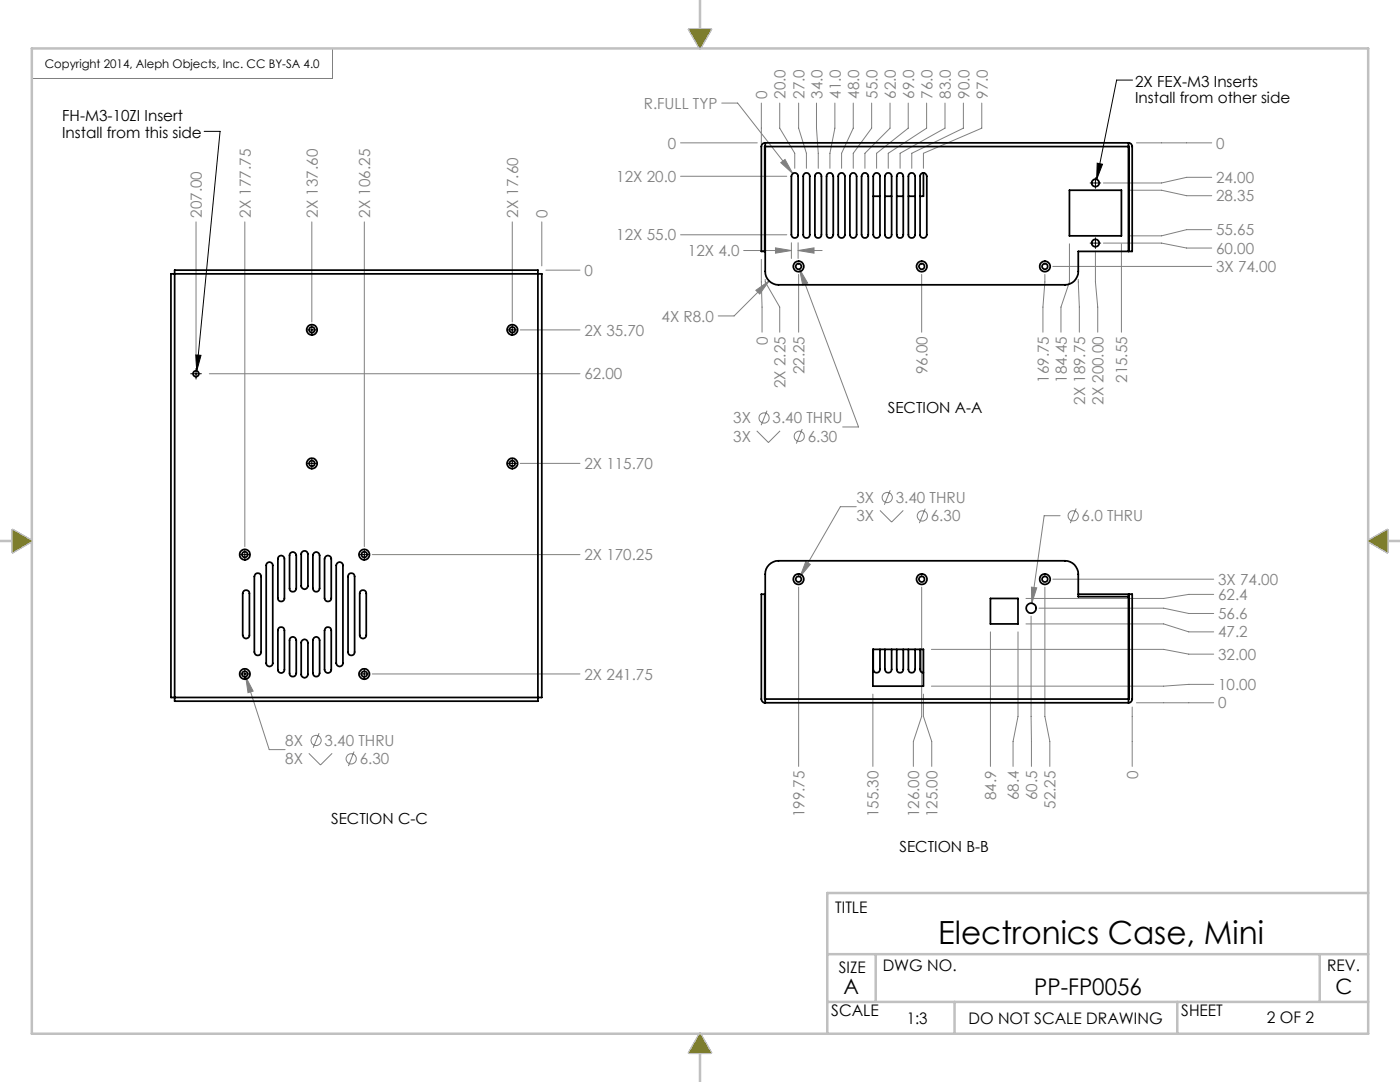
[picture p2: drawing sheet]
<svg xmlns="http://www.w3.org/2000/svg" width="279mm" height="216mm" viewBox="0 0 279 216" stroke-linecap="round" stroke-linejoin="round" font-family="sans-serif">
<path d="M66.4 9.7v6h-60.1" fill="none" stroke="#808080" stroke-width=".2"/>
<g fill="none" stroke="#c0c0c0" stroke-width=".5">
<path d="M139.7 0v5.9M6.3 9.7h266.8v196.6h-266.8zM137.5 5.9h4.4l-2.2 3.8zM0 107.9h2.5M2.5 105.8l3.8 2.1-3.8 2.3zM273.1 107.9l3.8-2.1v4.4zM276.9 107.9h2.5M273.1 178.2h-108v28.1M165.1 199.9h108M165.1 190.4h108M174.8 190.4v9.5M190.5 199.9v6.4"/>
<path d="M234.9 199.9v6.4M263.4 190.4v9.5M139.7 210.1v5.8M139.7 206.3l2.2 3.8h-4.4z"/>
</g>
<path d="M137.5 5.9l2.2 3.8 2.2-3.8zM273 108l3.9-2.2v4.4zM139.7 206.3l2.2 3.8h-4.4zM2.5 105.8l3.8 2.2-3.8 2.2z" fill-rule="evenodd" fill="#808000"/>
<g fill="none" stroke="#808080" stroke-width=".2">
<path d="M135.8 28.5h15.3M135.8 35.2h21.2M144 20.6h3.2l11 14M151.9 20.6v8.6M155.6 20.6v5l3 5v3M155.8 32.5l.9-.7 1.5 2.8zM159.4 20.6v5l1.5 5v3M162.9 20.6v5l.4 5v3M166.6 20.6v5l-1 5v3M170.3 20.6v5l-2.3 5v3M174 20.6v5l-3.7 5v3M177.6 20.6v5l-5 5v3"/>
<path d="M181.3 20.6v5l-6.4 5v3M184.9 20.6v5l-7.6 5v3M188.6 20.6v5l-9 5v3M192.3 20.6v5l-10.3 5v3M195.9 20.6v5l-11.6 5v3M225.4 38h6.4l5 1.1h5M226.8 28.5h15M241.8 35.4h-5l-5 1.1h-11.6M39.1 44.3v27.6M48.9 44.3v64.8M62.2 44.3v19.9M72.7 44.3v64.8"/>
<path d="M102.2 44.3v19.9M108.1 44.3v8.8M108.9 53.9h6.8M135.8 46.8h21.2M148.4 50h9.5M150.8 57.9l2.7-1.8-1.9 2.6zM151.9 51.8l.2 14.5M152.7 55.7v.6l2.9 5v5M153.5 56.1l-7 6.9h-3.2M154.8 49.5l3.1 .5-3.1 .5zM157.9 48.4v3.2M159.3 50l3.2-.5v1z"/>
<path d="M159.3 48.4v3.2M159.3 50h4.8M159.4 54.8v11.5M159.6 53.7l1.6 2.8-1 .4zM159.6 53.7l11.7 31.5h-3.1M183.9 54.8v11.5M208.5 54.8l-.4 6.5v5M210.1 53.2h31.7M213.4 48.6v7.7l-1.7 5v5M215.2 55.7l.2 5.6v5M218.6 50.1v6.2l.5 5v5M220.2 48.5h11.6l5 1h5"/>
<path d="M223.8 48.6v17.7M241.8 45.8h-5l-5 1.3h-6.4M41.8 74.6h73.9M103.8 65.8h11.9M103.8 92.5h11.9M151 86l2.4 2.3 2.3-2.3M153.1 82l-1.2 2.8M160.1 85.6l-1.2 2.9M177.7 97.8l-1.2 2.9M74.3 110.7h41.4M159.4 117.2v35.7M160.8 112.1l.9 .5-2 2.5z"/>
<path d="M170.9 101.1h-3.2l-8 14M175.6 101.8l2.3 2.4 2.4-2.4M183.9 117.2v25.7l-1.6 5.1v4.9M184.6 101.5l-1.1 2.9M205.8 117.2l1.1 .1-1 3.1zM208.5 117.2v25.7l1 5.1v4.9M210.1 115.6h32.1M211.6 102.9h-3.2l-2.5 17.5M214.8 101.5l-1.2 2.9M242.2 118.6h-5l-5 .8h-27.4M49 135l1.5 2.9-1 .3zM49 135l4.7 14.6h3.2"/>
<path d="M74.3 134.5h41.4M174.2 138.5v14.4M184.3 138.5v4.4l1.6 5.1v4.9M185.9 129.6h46.3l5 .9h5M197.7 126.1v26.8M203.2 126.1v16.8l-1 5.1v4.9M204.8 124.5h27.4l5 1.6h5M205.8 122.9v30M207.4 121.4h24.8l5 1h5M242.2 136.6h-5l-5 .3h-46.3M61.6 150.3l2.4 2.3 2.3-2.3M63.7 146.3l-1.2 2.9"/>
<path d="M70.7 150l-1.2 2.9M226 141.1v11.8M226.8 140.2h15.4"/>
<circle cx="152.5" cy="83.4" r="1.01"/>
<circle cx="159.5" cy="87.1" r="1.01"/>
<circle cx="177.1" cy="99.3" r="1.01"/>
<circle cx="184.1" cy="102.9" r="1.02"/>
<circle cx="214.2" cy="102.9" r="1.03"/>
<circle cx="63.1" cy="147.7" r="1.01"/>
<circle cx="70.1" cy="151.4" r="1.02"/>
</g>
<g fill="none" stroke="#000" stroke-width=".2">
<path d="M226 16h-3.2l-3.9 19.8M40.7 26.2h3.2l-4.6 47.8M217.6 36.5h2.1M218.6 35.5v2.1M219 32.6l1 .2-1.1 3zM217.6 48.5h2.1M218.6 47.4v2.2M38.1 74.6h2.1M39.1 70.8l1 .1-.8 3.1zM39.1 73.5v2.1M61.2 65.8h2.1M62.2 64.8v2.1"/>
<path d="M101.2 65.8h2.1M102.2 64.8v2.1M61.2 92.5h2.1M62.2 91.4v2.1M101.2 92.5h2.1M102.2 91.4v2.1M47.8 110.7h2.1M48.9 109.6v2.1M71.6 110.7h2.2M72.7 109.6v2.1M47.8 134.5h2.1M48.9 133.4v2.1"/>
<path d="M71.6 134.5h2.2M72.7 133.4v2.1"/>
</g>
<path d="M219 32.6l1 .2-1.1 3zM39.1 70.8l1 .1-.8 3.1z" fill="#000"/>
<path d="M150.8 57.9l.8 .8 1.9-2.6zM159.6 53.7l.6 3.2 1-.4zM154.8 49.5l3.1 .5-3.1 .5zM159.3 50l3.2-.5v1zM155.8 32.5l2.4 2.1-1.5-2.8zM160.8 112.1l-1.1 3 2-2.5zM205.8 117.2l.1 3.2 1-3.1zM49 135l.5 3.2 1-.3z" fill="#808080"/>
<g fill="none" stroke="#000" stroke-width=".35">
<path d="M152.7 29.2v25a2.65 2.65 0 0 0 2.7 2.6h57.1a2.65 2.65 0 0 0 2.7-2.6v-4h10v-21M152.7 28.5v.7M152.7 28.5a.78 .78 0 0 0-.8 .7v21h.7v-21h.1M152.7 29.2h72.5M152.7 28.5h72.5M158.2 34.7a.65 .65 0 0 1 .7-.2 .65 .65 0 0 1 .4 .7v11.6a.67 .67 0 0 1-.7 .7 .67 .67 0 0 1-.7-.7v-11.6zM160.5 34.7a.64 .64 0 0 1 .7-.2 .64 .64 0 0 1 .4 .7v11.6a.65 .65 0 0 1-.6 .7 .65 .65 0 0 1-.7-.7v-11.6zM162.8 34.7a.64 .64 0 0 1 .7-.2 .64 .64 0 0 1 .4 .7v11.6a.65 .65 0 0 1-.6 .7 .65 .65 0 0 1-.7-.7v-11.6zM165.1 34.7a.67 .67 0 0 1 .8-.2 .67 .67 0 0 1 .4 .7v11.6a.67 .67 0 0 1-.7 .7 .67 .67 0 0 1-.6-.7v-11.6zM167.5 34.7a.67 .67 0 0 1 .7-.2 .67 .67 0 0 1 .4 .7v11.6a.67 .67 0 0 1-.6 .7 .67 .67 0 0 1-.7-.7v-11.6zM169.8 34.7a.65 .65 0 0 1 .8-.2 .65 .65 0 0 1 .4 .7v11.6a.67 .67 0 0 1-.7 .7 .67 .67 0 0 1-.7-.7v-11.6zM172.2 34.7a.65 .65 0 0 1 .7-.2 .65 .65 0 0 1 .4 .7v11.6a.67 .67 0 0 1-.7 .7 .67 .67 0 0 1-.7-.7v-11.6z"/>
<path d="M174.3 39.2h1.3M174.5 34.7a.65 .65 0 0 1 .7-.2 .65 .65 0 0 1 .4 .7v11.6a.67 .67 0 0 1-.7 .7 .67 .67 0 0 1-.6-.7v-11.6zM176.6 39.2h1.3M176.8 34.7a.64 .64 0 0 1 .7-.2 .64 .64 0 0 1 .4 .7v11.6a.67 .67 0 0 1-.6 .7 .67 .67 0 0 1-.7-.7v-11.6zM179 39.2h1.3M179.1 34.7a.64 .64 0 0 1 .8-.2 .64 .64 0 0 1 .4 .7v11.6a.65 .65 0 0 1-.7 .7 .65 .65 0 0 1-.6-.7v-11.6zM181.3 39.2h1.3M181.5 34.7a.67 .67 0 0 1 .7-.2 .67 .67 0 0 1 .4 .7v11.6a.67 .67 0 0 1-.6 .7 .67 .67 0 0 1-.7-.7v-11.6zM183.8 34.7a.67 .67 0 0 1 .7-.2 .67 .67 0 0 1 .5 .7v11.6a.67 .67 0 0 1-.7 .7 .67 .67 0 0 1-.7-.7v-11.6zM184.3 34.5v4.7h-.7M213.4 38h10.4v9.1h-10.4zM225.2 28.5v.7"/>
<path d="M225.2 28.5a.72 .72 0 0 1 .8 .7v21h-.7l-.1-21M34.9 54.6v-.7h72.5v.7M34.9 54.6h-.8v84.6h.8M34.9 54.6h72.5M34.9 54.6v84.6M107.4 54.6h.7v84.6h-.7M107.4 54.6v84.6M48.6 117.9a.67 .67 0 0 1 .8-.1 .67 .67 0 0 1 .4 .6v8.4a.67 .67 0 0 1-.7 .6 .67 .67 0 0 1-.7-.6v-8.4zM51 114.5a.66 .66 0 0 1 .7-.1 .66 .66 0 0 1 .4 .6v15.1a.67 .67 0 0 1-.7 .7 .67 .67 0 0 1-.6-.7v-15.1zM53.3 112.4a.66 .66 0 0 1 .7-.2 .66 .66 0 0 1 .4 .6v19.5a.65 .65 0 0 1-.6 .7 .65 .65 0 0 1-.7-.7v-19.5zM55.6 111.1a.66 .66 0 0 1 .8-.2 .66 .66 0 0 1 .4 .6v7.9a.65 .65 0 0 1-.7 .6 .65 .65 0 0 1-.6-.6v-7.9zM58 110.3a.69 .69 0 0 1 .7-.1 .69 .69 0 0 1 .4 .6v6.6a.67 .67 0 0 1-.6 .7 .67 .67 0 0 1-.7-.7v-6.6z"/>
<path d="M60.3 110.1a.67 .67 0 0 1 .7-.1 .67 .67 0 0 1 .5 .6v6.3a.67 .67 0 0 1-.7 .7 .67 .67 0 0 1-.7-.7v-6.3zM62.7 110.3a.67 .67 0 0 1 .7-.1 .67 .67 0 0 1 .4 .6v6.6a.67 .67 0 0 1-.7 .7 .67 .67 0 0 1-.7-.7v-6.6zM65 111.1a.67 .67 0 0 1 .7-.2 .67 .67 0 0 1 .4 .6v7.9a.67 .67 0 0 1-.7 .6 .67 .67 0 0 1-.6-.6v-7.9zM67.3 112.4a.66 .66 0 0 1 .7-.2 .66 .66 0 0 1 .4 .6v19.5a.67 .67 0 0 1-.6 .7 .67 .67 0 0 1-.7-.7v-19.5zM69.6 114.5a.66 .66 0 0 1 .8-.1 .66 .66 0 0 1 .4 .6v15.1a.65 .65 0 0 1-.7 .7 .65 .65 0 0 1-.6-.7v-15.1zM72 117.9a.66 .66 0 0 1 .7-.1 .66 .66 0 0 1 .4 .6v8.4a.65 .65 0 0 1-.7 .6 .65 .65 0 0 1-.6-.6v-8.4zM197.7 119.4h5.5v5.1h-5.5zM215.2 118.6h10v20.9M225.2 119.1h-10v-4.5a2.65 2.65 0 0 0-2.7-2.7h-57.1a2.65 2.65 0 0 0-2.7 2.7v24.9M34.9 139.2v.7h72.5v-.7M34.9 139.2h72.5M55.6 125.3a.66 .66 0 0 1 .8-.1 .66 .66 0 0 1 .4 .6v7.8a.65 .65 0 0 1-.7 .7 .65 .65 0 0 1-.6-.7v-7.8z"/>
<path d="M58 127.3a.69 .69 0 0 1 .7-.2 .69 .69 0 0 1 .4 .6v6.6a.67 .67 0 0 1-.6 .7 .67 .67 0 0 1-.7-.7v-6.6zM60.3 127.8a.67 .67 0 0 1 .7-.2 .67 .67 0 0 1 .5 .6v6.4a.67 .67 0 0 1-.7 .7 .67 .67 0 0 1-.7-.7v-6.4zM62.7 127.3a.67 .67 0 0 1 .7-.2 .67 .67 0 0 1 .4 .6v6.6a.67 .67 0 0 1-.7 .7 .67 .67 0 0 1-.7-.7v-6.6zM65 125.3a.67 .67 0 0 1 .7-.1 .67 .67 0 0 1 .4 .6v7.8a.67 .67 0 0 1-.7 .7 .67 .67 0 0 1-.6-.7v-7.8zM152.7 139.5v.7M152.7 139.6l-.1-.1v-20.9h-.7v20.9a.78 .78 0 0 0 .8 .7M152.7 139.5h72.5M174.2 129.6h10.1v7.3h-10.1zM174.3 129.6v4a.67 .67 0 0 0 .6 .6 .67 .67 0 0 0 .7-.6v-4M176.6 129.6v4a.67 .67 0 0 0 .7 .6 .67 .67 0 0 0 .6-.6v-4M179 129.6v4a.65 .65 0 0 0 .6 .6 .65 .65 0 0 0 .7-.6v-4M181.3 129.6v4a.67 .67 0 0 0 .7 .6 .67 .67 0 0 0 .6-.6v-4"/>
<path d="M183.6 129.6v4a.61 .61 0 0 0 .7 .6M225.2 139.5v.7M225.2 139.6l.1-21h.7v20.9a.72 .72 0 0 1-.8 .7M152.7 140.2h72.5"/>
<circle cx="218.6" cy="36.5" r=".74"/>
<circle cx="159.4" cy="53.2" r="1.05"/>
<circle cx="159.4" cy="53.2" r=".56"/>
<circle cx="184" cy="53.2" r="1.05"/>
<circle cx="184" cy="53.2" r=".56"/>
<circle cx="208.5" cy="53.2" r="1.06"/>
<circle cx="208.5" cy="53.2" r=".57"/>
<circle cx="218.6" cy="48.5" r=".74"/>
<circle cx="39.1" cy="74.6" r=".59"/>
<circle cx="62.2" cy="65.8" r=".57"/>
<circle cx="62.2" cy="65.8" r="1.04"/>
<circle cx="102.2" cy="65.8" r=".57"/>
<circle cx="102.3" cy="65.8" r="1.04"/>
<circle cx="62.2" cy="92.5" r=".56"/>
<circle cx="62.2" cy="92.5" r="1.04"/>
<circle cx="102.2" cy="92.5" r=".56"/>
<circle cx="102.3" cy="92.5" r="1.04"/>
<circle cx="48.9" cy="110.7" r=".57"/>
<circle cx="48.9" cy="110.7" r="1.06"/>
<circle cx="72.7" cy="110.7" r="1.05"/>
<circle cx="72.7" cy="110.7" r=".58"/>
<circle cx="159.4" cy="115.6" r="1.05"/>
<circle cx="159.4" cy="115.6" r=".56"/>
<circle cx="184" cy="115.6" r="1.05"/>
<circle cx="184" cy="115.6" r=".56"/>
<circle cx="208.5" cy="115.6" r="1.06"/>
<circle cx="208.5" cy="115.6" r=".57"/>
<circle cx="48.9" cy="134.5" r="1.05"/>
<circle cx="48.9" cy="134.5" r=".57"/>
<circle cx="72.7" cy="134.5" r="1.04"/>
<circle cx="72.7" cy="134.5" r=".58"/>
<circle cx="205.8" cy="121.4" r="1"/>
</g>
<text font-size="6.4" x="187.2" y="188.4">Electronics Case, Mini</text>
<text font-size="4.6" x="206.4" y="198.5">PP-FP0056</text>
<g font-size="4.2">
<text x="168.4" y="198.4">A</text>
<text x="266.5" y="198.4">C</text>
</g>
<g font-size="3.2">
<text x="166.7" y="182.1">TITLE</text>
<text x="167.4" y="194.1">SIZE</text>
<text x="176.2" y="193.8">DWG NO.</text>
<text x="264.9" y="193.8">REV.</text>
<text x="165.9" y="202.8">SCALE</text>
<text x="235.7" y="202.8">SHEET</text>
<text x="181" y="204.4">1:3</text>
<text x="193.3" y="204.3">DO NOT SCALE DRAWING</text>
<text x="252.8" y="204">2 OF 2</text>
</g>
<g font-size="3">
<text x="226.6" y="17.3">2X FEX-M3 Inserts</text>
<text x="226.6" y="20.6">Install from other side</text>
<text x="12.4" y="24.2">FH-M3-10ZI Insert</text>
<text x="12.4" y="27.5">Install from this side</text>
<text x="177.2" y="82.4">SECTION A-A</text>
<text x="66.1" y="164.3">SECTION C-C</text>
<text x="179.5" y="170">SECTION B-B</text>
</g>
<g font-size="3" fill="#808080">
<text x="128.5" y="21.7">R.FULL TYP</text>
<text x="153.1" y="19.7" transform="rotate(-90 153.1 19.7)">0</text>
<text x="156.8" y="19.7" transform="rotate(-90 156.8 19.7)">20.0</text>
<text x="160.5" y="19.7" transform="rotate(-90 160.5 19.7)">27.0</text>
<text x="164.1" y="19.7" transform="rotate(-90 164.1 19.7)">34.0</text>
<text x="167.8" y="19.7" transform="rotate(-90 167.8 19.7)">41.0</text>
<text x="171.5" y="19.7" transform="rotate(-90 171.5 19.7)">48.0</text>
<text x="175.1" y="19.7" transform="rotate(-90 175.1 19.7)">55.0</text>
<text x="178.8" y="19.7" transform="rotate(-90 178.8 19.7)">62.0</text>
<text x="182.5" y="19.7" transform="rotate(-90 182.5 19.7)">69.0</text>
<text x="186.1" y="19.7" transform="rotate(-90 186.1 19.7)">76.0</text>
<text x="189.8" y="19.7" transform="rotate(-90 189.8 19.7)">83.0</text>
<text x="193.5" y="19.7" transform="rotate(-90 193.5 19.7)">90.0</text>
<text x="197.1" y="19.7" transform="rotate(-90 197.1 19.7)">97.0</text>
<text x="133.3" y="29.6">0</text>
<text x="242.7" y="29.6">0</text>
<text x="123" y="36.3">12X 20.0</text>
<text x="242.7" y="36.5">24.00</text>
<text x="242.7" y="40.2">28.35</text>
<text x="40.3" y="43.4" transform="rotate(-90 40.3 43.4)">207.00</text>
<text x="50" y="43.4" transform="rotate(-90 50 43.4)">2X 177.75</text>
<text x="63.4" y="43.4" transform="rotate(-90 63.4 43.4)">2X 137.60</text>
<text x="73.9" y="43.4" transform="rotate(-90 73.9 43.4)">2X 106.25</text>
<text x="103.4" y="43.4" transform="rotate(-90 103.4 43.4)">2X 17.60</text>
<text x="109.3" y="43.4" transform="rotate(-90 109.3 43.4)">0</text>
<text x="123" y="48">12X 55.0</text>
<text x="242.7" y="47">55.65</text>
<text x="137.3" y="51.1">12X 4.0</text>
<text x="242.7" y="50.6">60.00</text>
<text x="116.6" y="55">0</text>
<text x="242.7" y="54.3">3X 74.00</text>
<text x="132" y="64.2">4X R8.0</text>
<text x="116.6" y="66.9">2X 35.70</text>
<text x="153.3" y="68.8" transform="rotate(-90 153.3 68.8)">0</text>
<text x="116.6" y="75.7">62.00</text>
<text x="156.8" y="77.4" transform="rotate(-90 156.8 77.4)">2X 2.25</text>
<text x="160.5" y="74.7" transform="rotate(-90 160.5 74.7)">22.25</text>
<text x="185.1" y="74.7" transform="rotate(-90 185.1 74.7)">96.00</text>
<text x="209.3" y="76.4" transform="rotate(-90 209.3 76.4)">169.75</text>
<text x="212.9" y="76.4" transform="rotate(-90 212.9 76.4)">184.45</text>
<text x="225" y="76.4" transform="rotate(-90 225 76.4)">215.55</text>
<text x="216.6" y="80.8" transform="rotate(-90 216.6 80.8)">2X 189.75</text>
<text x="220.2" y="80.8" transform="rotate(-90 220.2 80.8)">2X 200.00</text>
<text x="146.3" y="84.5">3X</text>
<text x="146.3" y="88.2">3X</text>
<text x="154.2" y="84.5">3.40 THRU</text>
<text x="161.2" y="88.2">6.30</text>
<text x="116.6" y="93.6">2X 115.70</text>
<text x="170.9" y="100.4">3X</text>
<text x="178.8" y="100.4">3.40 THRU</text>
<text x="170.9" y="104">3X</text>
<text x="185.8" y="104">6.30</text>
<text x="215.9" y="104">6.0 THRU</text>
<text x="116.6" y="111.8">2X 170.25</text>
<text x="243.1" y="119.7">62.4</text>
<text x="243.1" y="116.7">3X 74.00</text>
<text x="243.1" y="123.5">56.6</text>
<text x="243.1" y="131.7">32.00</text>
<text x="243.1" y="127.2">47.2</text>
<text x="116.6" y="135.6">2X 241.75</text>
<text x="243.1" y="137.7">10.00</text>
<text x="243.1" y="141.4">0</text>
<text x="56.9" y="148.9">8X</text>
<text x="64.8" y="148.9">3.40 THRU</text>
<text x="56.9" y="152.5">8X</text>
<text x="71.8" y="152.5">6.30</text>
<text x="227.1" y="155.5" transform="rotate(-90 227.1 155.5)">0</text>
<text x="198.8" y="159.7" transform="rotate(-90 198.8 159.7)">84.9</text>
<text x="203.3" y="159.7" transform="rotate(-90 203.3 159.7)">68.4</text>
<text x="207" y="159.7" transform="rotate(-90 207 159.7)">60.5</text>
<text x="210.7" y="161.4" transform="rotate(-90 210.7 161.4)">52.25</text>
<text x="160.5" y="163.1" transform="rotate(-90 160.5 163.1)">199.75</text>
<text x="175.4" y="163.1" transform="rotate(-90 175.4 163.1)">155.30</text>
<text x="183.5" y="163.1" transform="rotate(-90 183.5 163.1)">126.00</text>
<text x="187.1" y="163.1" transform="rotate(-90 187.1 163.1)">125.00</text>
</g>
<text font-size="2.4" x="8.9" y="13.6">Copyright 2014, Aleph Objects, Inc. CC BY-SA 4.0</text>
</svg>
